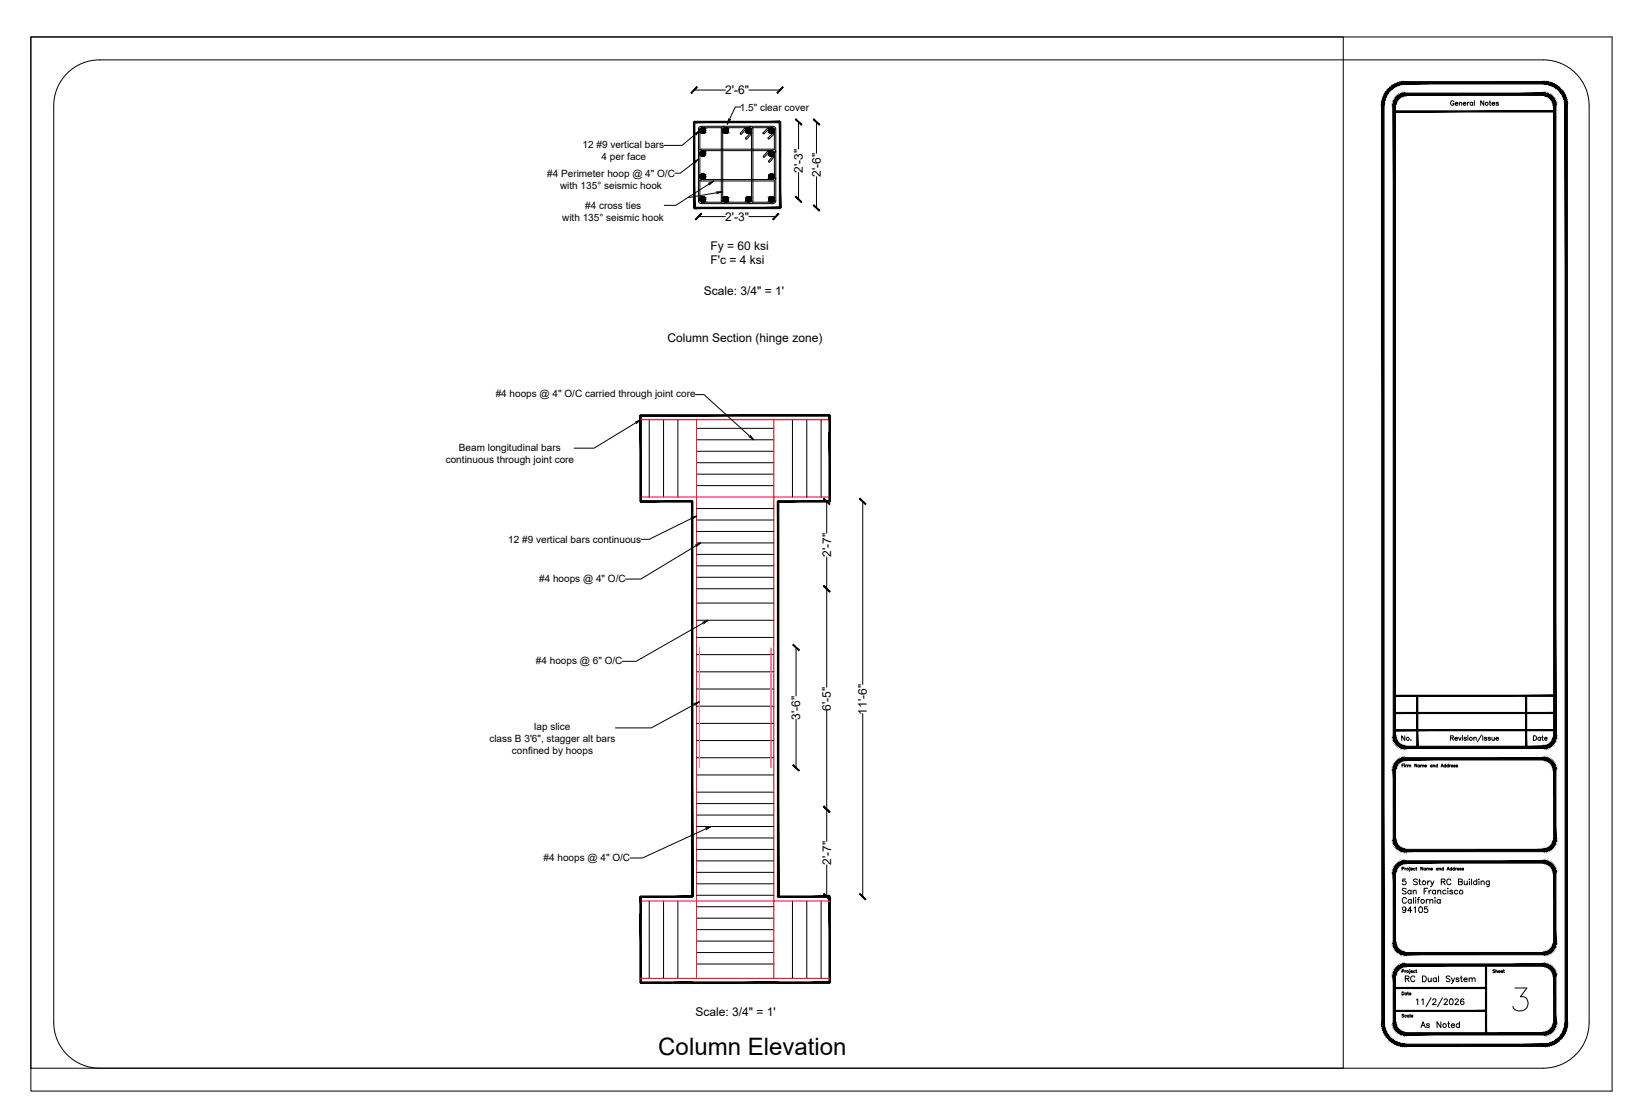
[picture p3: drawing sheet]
<svg xmlns="http://www.w3.org/2000/svg" width="914mm" height="610mm" viewBox="0 0 914 610" stroke-linecap="round" stroke-linejoin="round" font-family="sans-serif">
<!-- layer: 0 -->
<g fill="#000" stroke="#000" stroke-width=".55">
<path d="M388 73h3zM389 74h1zM389 71h1zM402 74h1zM413 72h3zM414 71h1zM427 83h1zM389 112h1zM402 112h1zM414 109h1z"/>
<path d="M386 48l-3 4 3-4zM383 51l3-3-3 4z"/>
<path d="M431 51v1l3-4zM434 48l-3 4z"/>
<path d="M385 67v1l47-1zM385 68l47-1v1z"/>
<path d="M388 72h3zM388 72h3z"/>
<path d="M389 71h1zM389 71h1z"/>
<path d="M389 74h1zM389 74h1z"/>
<path d="M389 71h1zM389 71h1z"/>
<path d="M389 71h1zM389 71h1z"/>
<path d="M389 74h1zM389 74h1z"/>
<path d="M389 74h1zM389 74h1z"/>
<path d="M389 71h1zM389 71h1z"/>
<path d="M389 71h1zM388 71h2z"/>
<path d="M388 74h2zM388 74h2z"/>
<path d="M388 74h2zM388 74h2z"/>
<path d="M388 71h2zM388 71h2z"/>
<path d="M388 71h3zM388 71h3z"/>
<path d="M388 73h3zM388 73h3z"/>
<path d="M388 73h3zM388 73l2 1z"/>
<path d="M388 71h3zM388 71h3z"/>
<path d="M388 71l3 1zM388 71l3 1z"/>
<path d="M388 72h3zM388 72h3z"/>
<path d="M388 73h3zM388 73h3z"/>
<path d="M388 72h3zM388 72h3z"/>
<path d="M388 72h3zM388 72h3z"/>
<path d="M388 73h3zM388 73h3z"/>
<path d="M388 73h3zM388 73h3zM388 73h3z"/>
<path d="M388 72h3zM388 72h3z"/>
<path d="M388 72h3zM388 72h3z"/>
<path d="M388 72h3zM388 72h3z"/>
<path d="M388 73h3zM388 73h3z"/>
<path d="M388 72h3zM388 72l3 1zM388 73h3zM388 73h3z"/>
<path d="M401 72h3zM401 72h3z"/>
<path d="M402 71h1zM402 71h1z"/>
<path d="M402 71h1zM402 71h1z"/>
<path d="M402 71h1zM401 71h2z"/>
<path d="M401 74h2zM401 74h2z"/>
<path d="M401 71h2zM401 71h2z"/>
<path d="M401 71h2zM401 71h2z"/>
<path d="M401 74h2zM401 74h2z"/>
<path d="M401 71h2zM401 71h2z"/>
<path d="M401 71h2zM401 71h2z"/>
<path d="M401 71h2zM401 71h2z"/>
<path d="M401 73h2zM401 73l2 1z"/>
<path d="M401 71l3 1zM401 71l3 1z"/>
<path d="M401 72h3zM401 72h3z"/>
<path d="M401 73h3zM401 73h2z"/>
<path d="M401 72h3zM401 72h3z"/>
<path d="M401 72h3zM401 72h3z"/>
<path d="M401 73h3zM401 73h3z"/>
<path d="M401 72h3zM401 72h3z"/>
<path d="M401 73h3zM401 73h3z"/>
<path d="M401 72h3zM401 72l3 1z"/>
<path d="M414 74h1zM414 74h1z"/>
<path d="M414 71h1zM414 71h1z"/>
<path d="M414 71h2zM414 71h2z"/>
<path d="M414 71h2zM414 71h2z"/>
<path d="M414 71h2zM414 71h2z"/>
<path d="M414 74h2zM414 74h1z"/>
<path d="M414 71h2zM414 71h2z"/>
<path d="M414 74h2zM414 74h2z"/>
<path d="M414 71h2zM414 71h2z"/>
<path d="M414 71h2zM414 71h2z"/>
<path d="M414 71h2zM414 71h2z"/>
<path d="M414 73h2zM414 73l2 1z"/>
<path d="M414 71l2 1zM414 71l2 1z"/>
<path d="M413 72h3zM413 72h3z"/>
<path d="M413 73h3zM413 73h3z"/>
<path d="M413 72h3zM413 72h3z"/>
<path d="M413 72h3zM413 72h3zM413 72h3z"/>
<path d="M413 73h3zM413 73h3z"/>
<path d="M413 72h3zM413 72h3z"/>
<path d="M413 73h3zM413 73h3z"/>
<path d="M413 72h3zM413 72l3 1z"/>
<path d="M427 71h1zM427 71h1z"/>
<path d="M427 71h1zM427 71h1z"/>
<path d="M427 74h1zM427 74h1z"/>
<path d="M427 71h1zM427 71h1z"/>
<path d="M427 74h1zM427 74h1z"/>
<path d="M427 71h2zM427 71h2z"/>
<path d="M427 74h1zM427 74h1z"/>
<path d="M427 71h2zM426 71h3z"/>
<path d="M426 73h3zM426 73l2 1z"/>
<path d="M426 71l3 1zM426 71l3 1z"/>
<path d="M426 73h3zM426 73h3z"/>
<path d="M426 72h3zM426 72h3z"/>
<path d="M426 73h3zM426 73h3z"/>
<path d="M426 72h3zM426 72h3z"/>
<path d="M426 72h3zM426 72h3z"/>
<path d="M426 73h3zM426 73h3z"/>
<path d="M426 72h3zM426 72l3 1z"/>
<path d="M432 68l1 47v-47zM432 68l1 47h-1z"/>
<path d="M441 66l3 3zM441 66l3 3z"/>
<path d="M451 66l3 3zM451 66l3 3z"/>
<path d="M389 83l1 1zM389 84h1z"/>
<path d="M389 96h1zM389 96h1z"/>
<path d="M389 84h1zM389 84h1z"/>
<path d="M389 87h1zM389 87h1z"/>
<path d="M389 96h1zM389 96h1z"/>
<path d="M389 99h1zM389 99h1z"/>
<path d="M389 84h1zM388 84h2z"/>
<path d="M389 87h1zM389 87h1z"/>
<path d="M389 96l1 1zM388 97h2z"/>
<path d="M389 99h1zM389 99h1z"/>
<path d="M388 84h3zM388 84h3z"/>
<path d="M388 86h2zM388 86l2 1z"/>
<path d="M388 97h3zM388 97h3z"/>
<path d="M388 99h2zM388 99h2z"/>
<path d="M388 84h3zM388 84h3z"/>
<path d="M388 86h3zM388 86h2z"/>
<path d="M388 97h3zM388 97h3z"/>
<path d="M388 99h3zM388 99h2z"/>
<path d="M388 84h3zM388 84h3z"/>
<path d="M388 86h3zM388 86h3z"/>
<path d="M388 97h3zM388 97h3z"/>
<path d="M388 99h3zM388 99h3z"/>
<path d="M388 84l3 1zM388 84l3 1z"/>
<path d="M388 86h3zM388 86h3z"/>
<path d="M388 97l3 1zM388 97l3 1z"/>
<path d="M388 99h3zM388 99h3z"/>
<path d="M388 85h3zM388 85h3z"/>
<path d="M388 85h3zM388 85l3 1z"/>
<path d="M388 98h3zM388 98h3z"/>
<path d="M388 98h3zM388 98l3 1z"/>
<path d="M388 85h3zM388 85h3z"/>
<path d="M388 98h3zM388 98h3z"/>
<path d="M427 96h1zM427 96h1z"/>
<path d="M427 83h1zM427 83h1z"/>
<path d="M427 83l1 1zM427 84h1z"/>
<path d="M427 87h1zM427 87h1z"/>
<path d="M427 96h1zM427 96h1z"/>
<path d="M427 99h1zM427 99h1z"/>
<path d="M427 84h1zM427 84h1z"/>
<path d="M427 87h1zM427 87h1z"/>
<path d="M427 96l1 1zM427 97h1z"/>
<path d="M427 99h1zM427 99h1z"/>
<path d="M427 84h2zM427 84h2z"/>
<path d="M427 86h1zM427 86l1 1z"/>
<path d="M427 97h2zM426 97h3z"/>
<path d="M427 99h1zM427 99h1z"/>
<path d="M427 84h2zM426 84h3z"/>
<path d="M426 86h3zM426 86h2z"/>
<path d="M426 97h3zM426 97h3z"/>
<path d="M426 99h3zM426 99h2z"/>
<path d="M426 84h3zM426 84h3z"/>
<path d="M426 86h3zM426 86h3z"/>
<path d="M426 97h3zM426 97h3z"/>
<path d="M426 99h3zM426 99h3z"/>
<path d="M426 84l3 1zM426 84l3 1z"/>
<path d="M426 86h3zM426 86h3z"/>
<path d="M426 97l3 1zM426 97l3 1z"/>
<path d="M426 99h3zM426 99h3z"/>
<path d="M426 85h3zM426 85h3z"/>
<path d="M426 85h3zM426 85h3z"/>
<path d="M426 85h3zM426 85l3 1z"/>
<path d="M426 98h3zM426 98h3z"/>
<path d="M426 98h3zM426 98l3 1z"/>
<path d="M426 85h3zM426 85h3z"/>
<path d="M426 98h3zM426 98h3z"/>
<path d="M384 68v47h1zM384 68h1v47z"/>
<path d="M388 118l-2 4 3-3zM388 118l-2 4-1-1z"/>
<path d="M389 109h1zM389 109h1z"/>
<path d="M389 109h1zM389 109h1z"/>
<path d="M389 112h1zM389 112h1z"/>
<path d="M389 109h1zM388 109h2z"/>
<path d="M389 112h1zM389 112h1z"/>
<path d="M388 109h3zM388 109h3z"/>
<path d="M388 112h2zM388 112h2z"/>
<path d="M388 109l3 1zM388 109l3 1z"/>
<path d="M388 111h3zM388 111l2 1z"/>
<path d="M388 110h3zM388 110h3z"/>
<path d="M388 111h3zM388 111h3z"/>
<path d="M388 110h3zM388 110h3z"/>
<path d="M388 111h3zM388 111h3z"/>
<path d="M388 110h3zM388 110h3z"/>
<path d="M388 111h3zM388 111h3z"/>
<path d="M388 110h3zM388 110l3 1z"/>
<path d="M402 109h1zM402 109h1z"/>
<path d="M402 109h1zM401 109h2z"/>
<path d="M402 112h1zM402 112h1z"/>
<path d="M401 109h2zM401 109h2z"/>
<path d="M401 112h2zM401 112h2z"/>
<path d="M401 112h2zM401 112h2z"/>
<path d="M401 109h2zM401 109h2z"/>
<path d="M401 112h2zM401 112h2z"/>
<path d="M401 112h2zM401 112h2z"/>
<path d="M401 109l3 1zM401 109l3 1z"/>
<path d="M401 112h2zM401 112h2z"/>
<path d="M401 111h2zM401 111l2 1z"/>
<path d="M401 110h3zM401 110h3z"/>
<path d="M401 111h3zM401 111h2z"/>
<path d="M401 110h3zM401 110h3z"/>
<path d="M401 111h3zM401 111h3z"/>
<path d="M401 111h3zM401 111h3z"/>
<path d="M401 110h3zM401 110h3z"/>
<path d="M401 111h3zM401 111h3z"/>
<path d="M401 111h3zM401 111h3z"/>
<path d="M401 110h3zM401 110l3 1z"/>
<path d="M414 109h2zM414 109h2z"/>
<path d="M414 112h1zM414 112h1z"/>
<path d="M414 109h2zM414 109h2z"/>
<path d="M414 112h2zM414 112h1z"/>
<path d="M414 109h2zM414 109h2z"/>
<path d="M414 112h2zM414 112h2z"/>
<path d="M414 109l2 1zM414 109l2 1z"/>
<path d="M414 112h2zM414 112h2z"/>
<path d="M413 110h3zM413 110h3z"/>
<path d="M413 111h3zM413 111l3 1z"/>
<path d="M413 110h3zM413 110h3z"/>
<path d="M413 111h3zM413 111h3z"/>
<path d="M413 110h3zM413 110h3z"/>
<path d="M413 111h3zM413 111h3z"/>
<path d="M413 110h3zM413 110l3 1z"/>
<path d="M427 109h1zM427 109h1z"/>
<path d="M427 109h1zM427 109h1z"/>
<path d="M427 112h1zM427 112h1z"/>
<path d="M427 109h1zM427 109h1z"/>
<path d="M427 112h1zM427 112h1z"/>
<path d="M427 109h2zM426 109h3z"/>
<path d="M427 112h1zM427 112h1z"/>
<path d="M426 109l3 1zM426 109l3 1z"/>
<path d="M426 112h3zM426 112h2z"/>
<path d="M426 110h3zM426 110h3z"/>
<path d="M426 111h3zM426 111l3 1z"/>
<path d="M426 110h3zM426 110h3z"/>
<path d="M426 111h3zM426 111h3z"/>
<path d="M426 110h3zM426 110h3z"/>
<path d="M426 111h3zM426 111h3z"/>
<path d="M426 110h3zM426 110l3 1z"/>
<path d="M385 116h47v-1zM385 115h47l-47 1z"/>
<path d="M441 109l3 3zM441 109l3 3z"/>
<path d="M451 114l3 3-3-4zM451 114l3 3z"/>
<path d="M428 121l1 1 2-4zM431 118l1 1-3 3z"/>
<path d="M355 230v1l105-1zM355 231l105-1v1z"/>
<path d="M459 230l1 10v-10zM459 230l1 10h-1z"/>
<path d="M355 230v48zM355 230v48z"/>
<path d="M355 277v1l29-1zM355 278l29-1v1z"/>
<path d="M383 278l1 219v-219zM383 278l1 219h-1z"/>
<path d="M431 277v1l29-1zM431 278l29-1v1z"/>
<path d="M459 240v38h1zM459 240h1v38z"/>
<path d="M456 276l4 4v-1zM456 276h1l3 3z"/>
<path d="M476 276l4 4v-1zM477 276l3 3-4-3z"/>
<path d="M457 325h-1l4 3zM456 325l4 3z"/>
<path d="M456 325l4 3zM456 325h1l3 3z"/>
<path d="M439 357l4 4v-1zM439 357h1l3 3z"/>
<path d="M440 424h-1l4 3zM439 424l4 3z"/>
<path d="M457 447h-1l4 3zM456 447l4 3z"/>
<path d="M456 447l4 3zM456 447h1l3 3z"/>
<path d="M355 497v9v-9zM355 497v9z"/>
<path d="M355 497h29zM355 497h29h-29z"/>
<path d="M431 278v219h1zM431 278h1v219z"/>
<path d="M457 495l-1 1 4 2zM456 496l4 2v1z"/>
<path d="M459 497v2h1zM459 497h1v2z"/>
<path d="M431 497h29zM431 497h29h-29z"/>
<path d="M459 499l1 46v-46zM459 499l1 46h-1z"/>
<path d="M477 495l-1 1 4 2zM476 496l4 2v1z"/>
<path d="M355 506v39v-39zM355 506v39z"/>
<path d="M355 544v1l29-1zM355 545l29-1v1z"/>
<path d="M384 544v1l47-1zM384 545l47-1v1z"/>
<path d="M431 545h29v-1zM431 544h29l-29 1z"/>
</g>
<path d="M355 233h105M386 233v309M429 233v309M355 275h105M355 499h105M355 542h105" fill="none" stroke="#f00" stroke-width=".55"/>
<g fill="none" stroke="#000" stroke-width=".55">
<path d="M17 20h727v572h-727zM385 50h17M410 59h-3l-4 10M415 50h17M385 74l3-2-2 3M387 71l2-1h40l1 2v40l-2 1h-40l-1-2zM388 72l-10 9h-10M388 72v11M400 71h-11h-1v1M401 72v38M401 70h-1v2v39v1l1 1M404 66l-1 3 2-3"/>
<path d="M413 71l-3 3h1M414 71l-3 3M415 71h1v1M415 71h-13h-1l-1 1M416 70h1v2v39v2h-1M416 73l-3 4 3-3M416 72v38M417 71h11l1 1M426 71l-3 3M427 71l-4 3M429 73l-3 4 3-3M429 72v11"/>
<path d="M443 68v15M452 68v17M384 90l3-2-2 3M387 84l1-1h1h39h1l1 1M387 99l1 1h1M387 88l-10 8h-3M388 98v1h1h39l1-1M426 83l-3 4 4-4M429 86l-3 4 3-3M429 85v13M429 85l-1-1v-1l-39 1-1 1v13M430 99l-1 1h-1"/>
<path d="M443 96v14M452 98v17M388 100v11l1 1h11M389 100h39M393 102l3-2-3 2M396 100l-21 14h-7M397 106h3l-3 1M400 106l-19 3M400 110l1 2h1M416 110v2h-1h-13M429 100v10M429 110l-1 2h-11"/>
<path d="M387 120h15M415 120h15M385 219h5l28 25M352 234l3-1-2 2M355 240v38M355 233l-26 15h-11M360 233v42M368 233v42M376 233v42M386 237h43M439 233v42M447 233v42"/>
<path d="M455 233v42M386 256h43M386 250h43M386 244h43M416 241l2 3-3-2M386 269h43M386 263h43M458 278v18M478 278v101M383 287l3-1-3 2M386 286l-26 13h-5M386 282h43"/>
<path d="M386 288h43M386 295h43M385 302l3-1-2 2M386 301h43M386 307h43M386 314h43M386 320h43M388 301l-33 20h-8M458 309v72M386 334h43M386 326h43M386 353h43"/>
<path d="M386 344h43M389 345l3-1-2 2M392 344l-40 22h-7M441 359v27M386 372h43M386 363h43M385 390l3-1-3 2M386 391h43M386 382h43M388 389l-27 14h-20M441 399v27M458 394v72"/>
<path d="M478 395v102M386 420h43M386 410h43M386 401h43M386 439h43M386 429h43M386 458h43M386 452h43M386 445h43M391 459l3-1-3 2M394 458l-38 17h-7M386 477h43"/>
<path d="M386 471h43M386 464h43M458 479v18M360 499v43M368 499v43M376 499v43M386 496h43M386 490h43M386 483h43M439 499v43M447 499v43M455 499v43"/>
<path d="M386 502h43M386 509h43M386 515h43M386 522h43M386 528h43M386 534h43"/>
<circle cx="389" cy="72" r="1.6"/>
<circle cx="402" cy="72" r="1.6"/>
<circle cx="415" cy="72" r="1.6"/>
<circle cx="428" cy="72" r="1.6"/>
<circle cx="389" cy="85" r="1.6"/>
<circle cx="389" cy="98" r="1.6"/>
<circle cx="428" cy="85" r="1.6"/>
<circle cx="428" cy="98" r="1.6"/>
<circle cx="389" cy="110" r="1.6"/>
<circle cx="402" cy="110" r="1.6"/>
<circle cx="415" cy="110" r="1.6"/>
<circle cx="428" cy="110" r="1.6"/>
</g>
<path d="M388 359v67M427 359v67" fill="none" stroke="#f0f" stroke-width=".55"/>
<!-- layer: Title Block -->
<g fill="none" stroke="#000" stroke-width=".55">
<path d="M17 20h876v585h-876zM37 41a25 25 0 0 1 18-8h800a25 25 0 0 1 26 26v508a25 25 0 0 1-26 25h-800a25 25 0 0 1-25-25v-508a25 25 0 0 1 7-18zM804 409h1v-1h-1v2M805 409l1 1M806 409h2a.8 .8 0 0 0-1 0 .8 .8 0 0 0-1 0 .8 .8 0 0 0 1 1h1M808 409l1 1 1-1M810 408h.1M810 409v1M813 409h-2l2 1h-2M813 408h.1M813 409v1M817 409h1v1"/>
<path d="M817 409v1M821 407l-2 4M822 408v2M824 409h-1l1 1h-1M826 409h-1l1 1h-1M827 409v1h1M828 409v1M829 409h1a.8 .8 0 0 0-1 0 .8 .8 0 0 0 1 1M777 424h1M778 423h-1v2M778 423h.1M778 424v1"/>
<path d="M779 424v1M780 424h-1M780 424h1v1M780 424v1M781 424h1v1M785 423v2l-1-2v2M787 424h-1v1h1M787 424v1M787 424h1v1M788 424h1v1M790 424h1h-1v1h1M794 424h-1v1h1"/>
<path d="M794 424v1M794 424h1v1M797 424h-1v1h1M797 423v2M799 425v-2l1 2M799 425h1M801 424h-1l1 1M801 423v2M803 424h-1v1h1M803 423v2M803 424v1M804 424h-1"/>
<path d="M804 424h1l-1 1h1M806 424v1M808 424h-1l1 1h-1M777 481h1h-1v1M779 481v1M779 487h-2v1a1.1 1.1 0 0 1 2 0 1.1 1.1 0 0 1 0 2 1.1 1.1 0 0 1-2 0M779 498a1.2 1.2 0 0 0-1-1 1.2 1.2 0 0 0-1 2 1.2 1.2 0 0 0 1 2 1.2 1.2 0 0 0 1-1M781 481h.1M781 481v2M782 482h1l-1-1v1h1M782 499a1 1 0 0 0-1 0 1 1 0 0 0 0 1 1 1 0 0 0 1 0M782 498v3"/>
<path d="M783 497v4M784 481l-1 1h1M785 499v2M785 481h.1M785 481v1M785 488v-1l-2 1 2 1v1h-2M786 488h1M787 487v3M787 497l-1 1v3M788 481v1l-1-1v1M790 481l-1 1h1M790 481v1"/>
<path d="M790 498v3M791 481v1M791 488v2M791 481h1v1M792 498l-2 1M792 488l-1 1M792 499h2v2M792 498v3M793 488l1 2 1-2M793 482h1l-1-1v1h1M795 499v2M797 481l-1 1h1"/>
<path d="M797 481v1M798 481v1M798 499a1 1 0 0 0-1 0 1 1 0 0 0 0 1 1 1 0 0 0 1 0M798 498v3M799 489l2-1v-1h-2v3M800 489l1 1M800 481l-1 1h1M800 481v1M802 482l1-1v1M802 482h1M804 488a1.2 1.2 0 0 0-1-1 1.2 1.2 0 0 0-1 1 1.3 1.3 0 0 0 0 2 1.3 1.3 0 0 0 2 0M804 481l-1 1h1"/>
<path d="M804 481v1M806 481l-1 1h1M806 481v1M807 481v1M807 482h1v-1v1M808 489l2-1v-1h-2v3h2v-1M810 481h-1l1 1h-1M811 481h-1l1 1h-1M811 488l1 2h1M813 488v2M814 487h.1M814 488v2"/>
<path d="M816 487v3M818 489a1 1 0 0 0-1-1 1 1 0 0 0 0 2 1 1 0 0 0 1 0M818 487v3M819 487h.1M820 488v2M821 489l1-1v2M821 488v2M825 488v3h-1M825 489a1 1 0 0 0-1 0 1 1 0 0 0 0 1 1 1 0 0 0 1 0M840 548h6l-3 4a4 4 0 0 1 4 5 4 4 0 0 1-6 3h-1l-2-2"/>
<circle cx="815" cy="409" r=".8"/>
<circle cx="780" cy="482" r=".5"/>
<circle cx="788" cy="499" r="1"/>
<circle cx="789" cy="489" r="1"/>
</g>
<g fill="#000" stroke="#000" stroke-width=".55">
<path d="M766 59l1 508v-508zM766 59l1 508h-1z"/>
<path d="M772 59l1 349v-349zM772 59l1 349h-1z"/>
<path d="M778 52h1v1zM778 52v1h1zM778 52v1zM778 52v1zM777 52h1v1zM777 52v1h1zM776 52h1v1zM776 52l1 1zM776 53v-1l1 1zM776 53v1l1-1zM775 53h1v1zM775 53l1 1zM774 53h1l1 1zM774 53l1 1h1zM774 53l1 1h-1zM774 54l1 1v-1zM774 54l1 1-2-1zM773 54l1 1h1zM773 54l1 1h-1zM773 55l1 1v-1zM773 55l1 1h-1zM773 56h1zM773 56h1h-2zM772 56l2 1v-1zM772 56l2 1h-2zM772 57h1h1zM772 57h1l-1 1zM772 58h1v-1zM772 58h1l-1 1zM772 59h1v-1z"/>
<path d="M778 45h1v2zM778 45v2h1zM777 45h1v2zM777 45v2h1zM776 46l1-1v2zM776 46v1h1zM775 46h1v1zM775 46v1h1zM774 46h1v1zM774 46v1h1zM773 47l1-1v1zM773 47l1 1v-1zM772 47h1l1 1zM772 47l1 1h1zM771 48l1-1 1 1zM771 48l1 1 1-1zM770 48h1l1 1zM770 48l1 1h1zM770 49v-1l1 1zM770 49l1 1v-1zM770 49l1 1h-2zM769 50l1 1 1-1zM769 50l1 1h-2zM768 51h1h1zM768 51h1l-1 1zM768 52h1v-1zM768 52h1l-2 1zM767 53h1l1-1zM767 53h1h-1zM767 53l1 1v-1zM767 53l1 1h-2zM766 54l2 1v-1zM766 54l2 1h-2zM766 55l1 1 1-1zM766 55l1 1h-1zM766 56l1 1v-1zM766 56l1 1-1 1zM766 58h1v-1zM766 58h1l-1 1zM766 59h1v-1z"/>
<path d="M779 53h76v-1zM779 52h76l-76 1z"/>
<path d="M779 47h76v-2zM779 45h76l-76 2z"/>
<path d="M861 59l1-1v1zM861 58v1l1-1zM861 58l1-1v1zM861 57v1l1-1zM861 57l1-1v1zM861 57l1-1zM862 56l-1 1zM860 56l1 1 1-1zM861 55l1 1h-2zM860 56l1-1zM861 54v1l-1 1zM860 55v1l1-2zM860 54h1l-1 1zM860 55v-1zM860 53v1v1zM860 53l-1 1 1 1zM859 53h1l-1 1zM859 53v1zM859 53v1zM859 53l-1 1h1zM858 52l1 1-1 1zM858 52v1v1zM857 52h1v1zM857 52v1h1zM857 52v1zM857 52l-1 1h1zM856 52h1l-1 1zM856 52v1zM855 52h1v1zM855 52v1h1z"/>
<path d="M867 59l2-1v1zM867 58v1l2-1zM867 58l1-2 1 2zM867 57v1l1-2zM868 55v1l-1 1zM867 56v1l1-2zM868 54v1l-1 1zM867 55v1l1-2zM868 53v1l-1 1zM866 54l1 1 1-2zM867 53h1l-2 1zM866 53v1l1-1zM867 52v1h-1zM866 52v1l1-1zM866 51l1 1h-1zM865 51l1 1v-1zM865 50l1 1h-1zM864 51h1v-1zM865 49v1l-1 1zM865 49l-1 1v1zM864 48l1 1-1 1zM864 48l-1 1 1 1zM863 48h1l-1 1zM863 48l-1 1h1zM862 47l1 1-1 1zM862 47v1v1zM861 47h1v1zM861 47v1h1zM860 46l1 1v1zM860 46v1l1 1zM859 46h1v1zM859 46v1h1zM858 46h1v1zM858 46v1h1zM857 45l1 1v1zM857 45v2h1zM856 45h1v2zM856 45v2h1zM855 45h1v2zM855 45v2h1z"/>
<path d="M773 61v1l89-1zM773 62l89-1v1z"/>
<path d="M773 385v1l89-1zM773 386l89-1v1z"/>
<path d="M773 395h89zM773 395h89z"/>
<path d="M772 408h1l-1 1zM772 409l1-1zM772 409l1-1-1 1zM772 409h1v-1zM772 409h1l-1 1zM772 410h2l-1-1zM772 410h2l-1 1zM774 410l-1 1 1-1zM773 411l1-1-1 1zM774 410l-1 1h1zM773 411h1l-1 1zM774 411l-1 1 1-1zM773 412l1-1v1zM774 411v1h1zM774 412h1l-1 1zM775 412l-1 1 1-1zM775 412v1h-1zM775 412v1l1-1zM776 412v2l-1-1zM776 412v2v-1zM776 413v1zM776 413v1l1-1zM777 413v1h-1zM777 413v1v-1zM777 413l1 2-1-1zM777 413l1 2v-2zM778 413v2zM778 413v2v-1zM778 414l1 1h-1zM778 414l1 1v-1z"/>
<path d="M773 404v1l89-1zM773 405l89-1v1z"/>
<path d="M779 414v1l76-1zM779 415l76-1v1z"/>
<path d="M778 420h1v1zM778 420v1h1zM778 420v1zM778 420v1zM777 420h1v1zM777 420v1h1zM776 420h1v1zM776 420l1 2v-1zM776 421v-1l1 2zM776 421v1h1zM775 421h1v1zM775 421l1 1zM774 422l1-1 1 1zM774 422l1 1 1-1zM774 422l1 1-1-1zM774 422l1 1zM774 422l1 1h-2zM773 423l1 1 1-1zM773 423l1 1-1-1zM773 423l1 1zM773 423l1 1h-1zM773 424l1 1v-1zM773 424l1 1h-2zM772 425h2zM772 425h2h-2zM772 425l1 1 1-1zM772 425l1 1h-1zM772 426h1zM772 426h1l-1 1zM772 427h1v-1z"/>
<path d="M785 386v28h1zM785 386h1v28z"/>
<path d="M845 386v28h1zM845 386h1v28z"/>
<path d="M855 414l1 1h-1zM855 414l1 1v-1zM856 414l1 1h-1zM856 414l1 1-1-2zM856 413l1 1v1zM856 413l1 1v-1zM857 413l1 1h-1zM857 413l1 1v-1zM858 413l1 1h-1zM858 413l1 1-1-1zM858 413h1v1zM858 413h1v-1zM859 412l1 1h-1zM859 412l1 1-1-1zM859 412h1v1zM859 412h1zM860 412h1h-1zM860 411v1h1zM860 411h1v1zM860 411h1zM860 411h2h-1zM860 410v1h2zM860 410h2v1zM861 410h-1h2zM861 410l1-1v1zM861 409v1l1-1zM861 409h1zM861 408v1h1zM861 408h1v1zM861 408h1z"/>
<path d="M861 59v349h1zM861 59h1v349z"/>
<path d="M772 427l1 38v-38zM772 427l1 38h-1z"/>
<path d="M779 421h76v-1zM779 420h76l-76 1z"/>
<path d="M861 427l1-1v1zM861 426v1l1-1zM861 426l1-1v1zM861 426l1-1zM861 426l1-1zM861 425v1l1-1zM862 424v1h-1zM860 425h1l1-1zM861 423l1 1-2 1zM860 424v1l1-2zM861 423l-1 1zM860 424l1-1zM860 422l1 1-1 1zM860 423v1v-2zM860 422v1zM860 422l-1 1h1zM859 421l1 1-1 1zM859 421v1v1zM859 421v1zM859 421l-1 1h1zM858 420l1 1-1 1zM858 420v2zM857 420h1v2zM857 420v1l1 1zM857 420v1zM857 420l-1 1h1zM856 420h1l-1 1zM856 420v1zM855 420h1v1zM855 420v1h1z"/>
<path d="M772 465h1l-1 1zM772 466h1v-1zM772 466h1h-1zM772 466h1zM772 466h1l-1 1zM772 467h2l-1-1zM772 467h2l-1 1zM774 467l-1 1 1-1zM773 468l1-1-1 1zM774 467l-1 1h1zM773 468h1l-1 1zM774 468l-1 1 1-1zM773 469l1-1v2zM774 468v2l1-1zM774 470l1-1-1 1zM775 469l-1 1 1-1zM775 469v2l-1-1zM775 469v2l1-1zM776 470v1h-1zM776 470v1v-1zM776 470v1zM776 470v1l1-1zM777 470v2l-1-1zM777 470v2v-2zM777 470l1 2h-1zM777 470l1 2v-1zM778 471v1zM778 471v1v-1zM778 471l1 1h-1zM778 471l1 1v-1z"/>
<path d="M778 477h1v1zM778 477v1h1zM778 477v1zM778 477v1zM777 477h1v1zM777 477v2l1-1zM776 478l1-1v2zM776 478l1 1zM776 478l1 1zM776 478v1h1zM775 478h1v1zM775 478l1 1zM774 479l1-1 1 1zM774 479l1 1 1-1zM774 479l1 1-1-1zM774 479l1 1zM774 479l1 1h-2zM773 480l1 1 1-1zM773 480l1 1h-1zM773 481h1zM773 481h1h-1zM773 481l1 1v-1zM773 481l1 1h-2zM772 482h2zM772 482h2l-2 1zM772 483h1l1-1zM772 483h1h-1zM772 483h1zM772 483h1l-1 1zM772 484h1v-1z"/>
<path d="M779 471v1l76-1zM779 472l76-1v1z"/>
<path d="M779 478h76v-1zM779 477h76l-76 1z"/>
<path d="M855 471l1 1h-1zM855 471l1 1v-1zM856 471l1 1h-1zM856 471l1 1-1-1zM856 471l1 1zM856 471l1 1v-2zM857 470l1 1-1 1zM857 470l1 1v-1zM858 470l1 1h-1zM858 470l1 1-1-1zM858 470l1 1zM858 470l1 1v-1zM859 470h1l-1 1zM859 470h1l-1-1zM859 469l1 1zM859 469l1 1v-1zM860 469h1l-1 1zM860 468v1h1zM860 468h1v1zM860 468h1zM860 468h2h-1zM860 467v1h2zM860 467h2v1zM861 467h-1h2zM861 467l1-1v1zM861 466v1l1-1zM861 466h1zM861 466h1zM861 466l1-1v1zM861 465v1l1-1z"/>
<path d="M861 427v38h1zM861 427h1v38z"/>
<path d="M772 484l1 38v-38zM772 484l1 38h-1z"/>
<path d="M861 484l1-1v1zM861 483v1l1-1zM861 483h1zM861 483h1zM861 483l1-1v1zM861 482v1l1-1zM862 481v1h-1zM860 482h1l1-1zM861 481h1l-2 1zM860 481v1l1-1zM861 480v1h-1zM860 481l1-1zM860 479l1 1-1 1zM860 480v1v-2zM860 479v1zM860 479l-1 1h1zM859 478l1 1-1 1zM859 478v1v1zM859 478v1zM859 478l-1 1h1zM858 478h1l-1 1zM858 478v1zM857 477l1 1v1zM857 477v2h1zM857 477v2zM857 477l-1 1 1 1zM856 477h1l-1 1zM856 477v1zM855 477h1v1zM855 477v1h1z"/>
<path d="M772 522h1l-1 1zM772 523h1v-1zM772 523h1l-1 1zM772 524l1-1zM772 524l1-1-1 1zM772 524h2l-1-1zM772 524h2l-1 1zM774 524l-1 1 1-1zM773 525l1-1-1 2zM774 524l-1 2 1-1zM773 526l1-1-1 1zM774 525l-1 1 1-1zM773 526l1-1v2zM774 525v2l1-1zM774 527l1-1-1 1zM775 526l-1 1 1-1zM775 526v2l-1-1zM775 526v2l1-1zM776 527v1h-1zM776 527v1v-1zM776 527v2v-1zM776 527v2l1-2zM777 527v2h-1zM777 527v2v-1zM777 528l1 1h-1zM777 528l1 1v-1zM778 528v1zM778 528v1v-1zM778 528l1 1h-1zM778 528l1 1v-1z"/>
<path d="M779 528v1l76-1zM779 529l76-1v1z"/>
<path d="M778 534h1v1zM778 534v1h1zM778 534v1zM778 534v2v-1zM777 535l1-1v2zM777 535v1h1zM776 535h1v1zM776 535l1 1zM776 535l1 1zM776 535v1h1zM775 536l1-1v1zM775 536l1 1v-1zM774 536h1l1 1zM774 536l1 1h1zM774 536l1 1h-1zM774 537h1zM774 537h1h-2zM773 537l1 1 1-1zM773 537l1 1h-1zM773 538h1zM773 538h1h-1zM773 538l1 1v-1zM773 538l1 1h-2zM772 539h2zM772 539h2l-2 1zM772 540h1l1-1zM772 540h1h-1zM772 540l1 1v-1zM772 540l1 1h-1zM772 541h1z"/>
<path d="M855 528l1 1h-1zM855 528l1 1v-1zM856 528l1 1h-1zM856 528l1 1-1-1zM856 528l1 1zM856 528l1 1v-1zM857 528l1 1h-1zM857 528l1 1v-2zM858 527l1 1-1 1zM858 527l1 1-1-1zM858 527l1 1zM858 527l1 1v-1zM859 527h1l-1 1zM859 527h1l-1-1zM859 526l1 1zM859 526l1 1v-1zM860 526h1l-1 1zM860 525v1h1zM860 525l1 1zM860 525l1 1zM860 525h2l-1 1zM860 524v1h2zM860 524h2v1zM861 524h-1h2zM861 524h1zM861 523v1h1zM861 523h1v1zM861 523h1zM861 523l1-1v1zM861 522v1l1-1z"/>
<path d="M779 535h76v-1zM779 534h76l-76 1z"/>
<path d="M861 484v38h1zM861 484h1v38z"/>
<path d="M773 560v1l51-1zM773 561l51-1v1z"/>
<path d="M773 547v1l51-1zM773 548l51-1v1z"/>
<path d="M772 541l1 26v-26zM772 541l1 26h-1z"/>
<path d="M861 541l1-1v1zM861 541l1-1zM861 541l1-1zM861 540v1l1-1zM861 540l1-1v1zM861 539v1l1-1zM862 538v1h-1zM860 539h1l1-1zM861 538h1l-2 1zM860 538v1l1-1zM861 537v1h-1zM860 538l1-1zM860 537h1l-1 1zM860 537v1v-1zM860 536v1zM860 536l-1 1h1zM859 536h1l-1 1zM859 536v1zM859 535v1v1zM859 535l-1 1 1 1zM858 535h1l-1 1zM858 535v1zM857 535h1v1zM857 535v1h1zM857 534v1v1zM857 534l-1 2h1zM856 534h1l-1 2zM856 534v1v1zM855 534h1v1zM855 534v1h1z"/>
<path d="M766 567h1l-1 1zM766 568h1v-1zM766 568h1l-1 1zM767 568l-1 1 1-1zM766 569l1-1-1 2zM767 568l-1 2 1-1zM766 570l1-1-1 2zM767 569l-1 2 2-1zM766 571l2-1-1 2zM768 570l-1 2 1-1zM767 572l1-1-1 2zM768 571l-1 2 1-1zM767 573l1-1v2zM768 572v2l1-1zM768 574l1-1-1 1zM769 573l-1 1h1zM768 574h1v1zM769 574v1l1-1zM769 575l1-1v2zM770 574v2l1-1zM770 576l1-1-1 2zM771 575l-1 2 1-1zM771 576v1h-1zM771 576v1l1-1zM772 576v2l-1-1zM772 576v2l1-1zM773 577v1h-1zM773 577v1l1-1zM774 577v2l-1-1zM774 577v2v-1zM774 578l1 1h-1zM774 578l1 1v-1zM775 578l1 2-1-1zM775 578l1 2v-2zM776 578l1 2h-1zM776 578l1 2v-2zM777 578l1 2h-1zM777 578l1 2v-1zM778 579l1 1h-1zM778 579l1 1v-1z"/>
<path d="M772 567h1h-1zM772 567h1zM772 567h1l-1 1zM772 568h1v-1zM772 568h1l-1 1zM772 569l2-1h-1zM772 569l2-1-1 1zM774 568l-1 1h1zM773 569h1l-1 1zM774 569l-1 1 1-1zM773 570l1-1-1 2zM774 569l-1 2 1-1zM773 571l1-1v1zM774 570v1l1-1zM774 571l1-1-1 2zM775 570l-1 2 1-1zM775 571v1h-1zM775 571v1l1-1zM776 571v2l-1-1zM776 571v2v-1zM776 572v1zM776 572v1l1-1zM777 572v1h-1zM777 572v1v-1zM777 572l1 1h-1zM777 572l1 1v-1zM778 572v2v-1zM778 572v2v-2zM778 572l1 2h-1zM778 572l1 2v-2z"/>
<path d="M779 579v1l76-1zM779 580l76-1v1z"/>
<path d="M779 572v2l76-2zM779 574l76-2v2z"/>
<path d="M823 535v38h1zM823 535h1v38z"/>
<path d="M855 579l1 1h-1zM855 579l1 1v-1zM856 579l1 1h-1zM856 579l1 1v-2zM857 578l1 2h-1zM857 578l1 2v-2zM858 578l1 1-1 1zM858 578l1 1v-1zM859 578l1 1h-1zM859 578l1 1v-1zM860 578h1l-1 1zM860 578h1v-1zM861 577l1 1h-1zM861 577l1 1v-1zM862 577h1l-1 1zM862 577h1l-1-1zM862 576l2 1h-1zM862 576l2 1-1-1zM863 576h2l-1 1zM863 576h2l-1-1zM864 575h1v1zM864 574v1h1zM864 574h2l-1 1zM865 574h-1h2zM865 574h2h-1zM866 573l-1 1h2zM866 573h1v1zM866 572v1h1zM866 572h2l-1 1zM866 571v1h2zM866 571h2v1zM867 570l-1 1h2zM867 570h1v1zM867 569v1h1zM867 569h1v1zM867 568v1h1zM867 568h2l-1 1zM867 568h2zM867 568l2-1v1zM867 567v1l2-1z"/>
<path d="M855 572l1 2h-1zM855 572l1 2v-2zM856 572l1 1-1 1zM856 572l1 1-1-1zM856 572l1 1zM856 572l1 1v-1zM857 572l1 1h-1zM857 572l1 1v-1zM858 572l1 1h-1zM858 572l1 1-1-1zM858 572h1v1zM858 572h1v-1zM859 571l1 1h-1zM859 571l1 1-1-1zM859 571h1v1zM859 571h1v-1zM860 570l1 1h-1zM860 570l1 1zM860 570h1v1zM860 569v1h1zM860 569h2l-1 1zM860 569h2zM860 569h2zM861 568l-1 1h2zM861 568h1v1zM861 568h1zM861 568l1-1v1zM861 567v1l1-1zM861 567h1zM861 567h1z"/>
<path d="M861 541v26h1zM861 541h1v26z"/>
<path d="M867 59v508h2zM867 59h2v508z"/>
</g>
<text font-size="13.3" x="365" y="585">Column Elevation</text>
<text font-size="8.8" x="784" y="559">11/2/2026</text>
<text font-size="7.9" x="778" y="546">RC Dual System</text>
<g font-size="6.7">
<text x="402" y="52">2'-6&quot;</text>
<text x="445" y="96" transform="rotate(-90 445 96)">2'-3&quot;</text>
<text x="455" y="98" transform="rotate(-90 455 98)">2'-6&quot;</text>
<text x="402" y="122">2'-3&quot;</text>
<text x="394" y="139">Fy = 60 ksi</text>
<text x="394" y="146">F'c = 4 ksi</text>
<text x="390" y="164">Scale: 3/4&quot; = 1'</text>
<text x="370" y="189">Column Section (hinge zone)</text>
<text x="461" y="309" transform="rotate(-90 461 309)">2'-7&quot;</text>
<text x="461" y="394" transform="rotate(-90 461 394)">6'-5&quot;</text>
<text x="444" y="399" transform="rotate(-90 444 399)">3'-6&quot;</text>
<text x="480" y="396" transform="rotate(-90 480 396)">11'-6&quot;</text>
<text x="461" y="479" transform="rotate(-90 461 479)">2'-7&quot;</text>
<text x="385" y="563">Scale: 3/4&quot; = 1'</text>
</g>
<g font-size="6.6">
<text x="776" y="497">San Francisco</text>
<text x="776" y="507">94105</text>
<text x="787" y="571">As Noted</text>
</g>
<g font-size="6.2">
<text x="776" y="412">No.</text>
<text x="849" y="412">Date</text>
</g>
<text font-size="5.7" x="803" y="60">General Notes</text>
<g font-size="5.5">
<text x="410" y="61">1.5&quot; clear cover</text>
<text x="323" y="82">12 #9 vertical bars</text>
<text x="333" y="89">4 per face</text>
<text x="303" y="98">#4 Perimeter hoop @ 4&quot; O/C</text>
<text x="310" y="105">with 135° seismic hook</text>
<text x="324" y="116">#4 cross ties</text>
<text x="312" y="122">with 135° seismic hook</text>
<text x="275" y="220">#4 hoops @ 4&quot; O/C carried through joint core</text>
<text x="254" y="250">Beam longitudinal bars</text>
<text x="247" y="256">continuous through joint core</text>
<text x="282" y="301">12 #9 vertical bars continuous</text>
<text x="299" y="322">#4 hoops @ 4&quot; O/C</text>
<text x="297" y="368">#4 hoops @ 6&quot; O/C</text>
<text x="296" y="405">lap slice</text>
<text x="271" y="411">class B 3'6&quot;, stagger alt bars</text>
<text x="284" y="418">confined by hoops</text>
<text x="301" y="477">#4 hoops @ 4&quot; O/C</text>
</g>
<g font-size="4.4">
<text x="827" y="540">Sheet</text>
<text x="776" y="552">Date</text>
<text x="776" y="565">Scale</text>
</g>
</svg>
